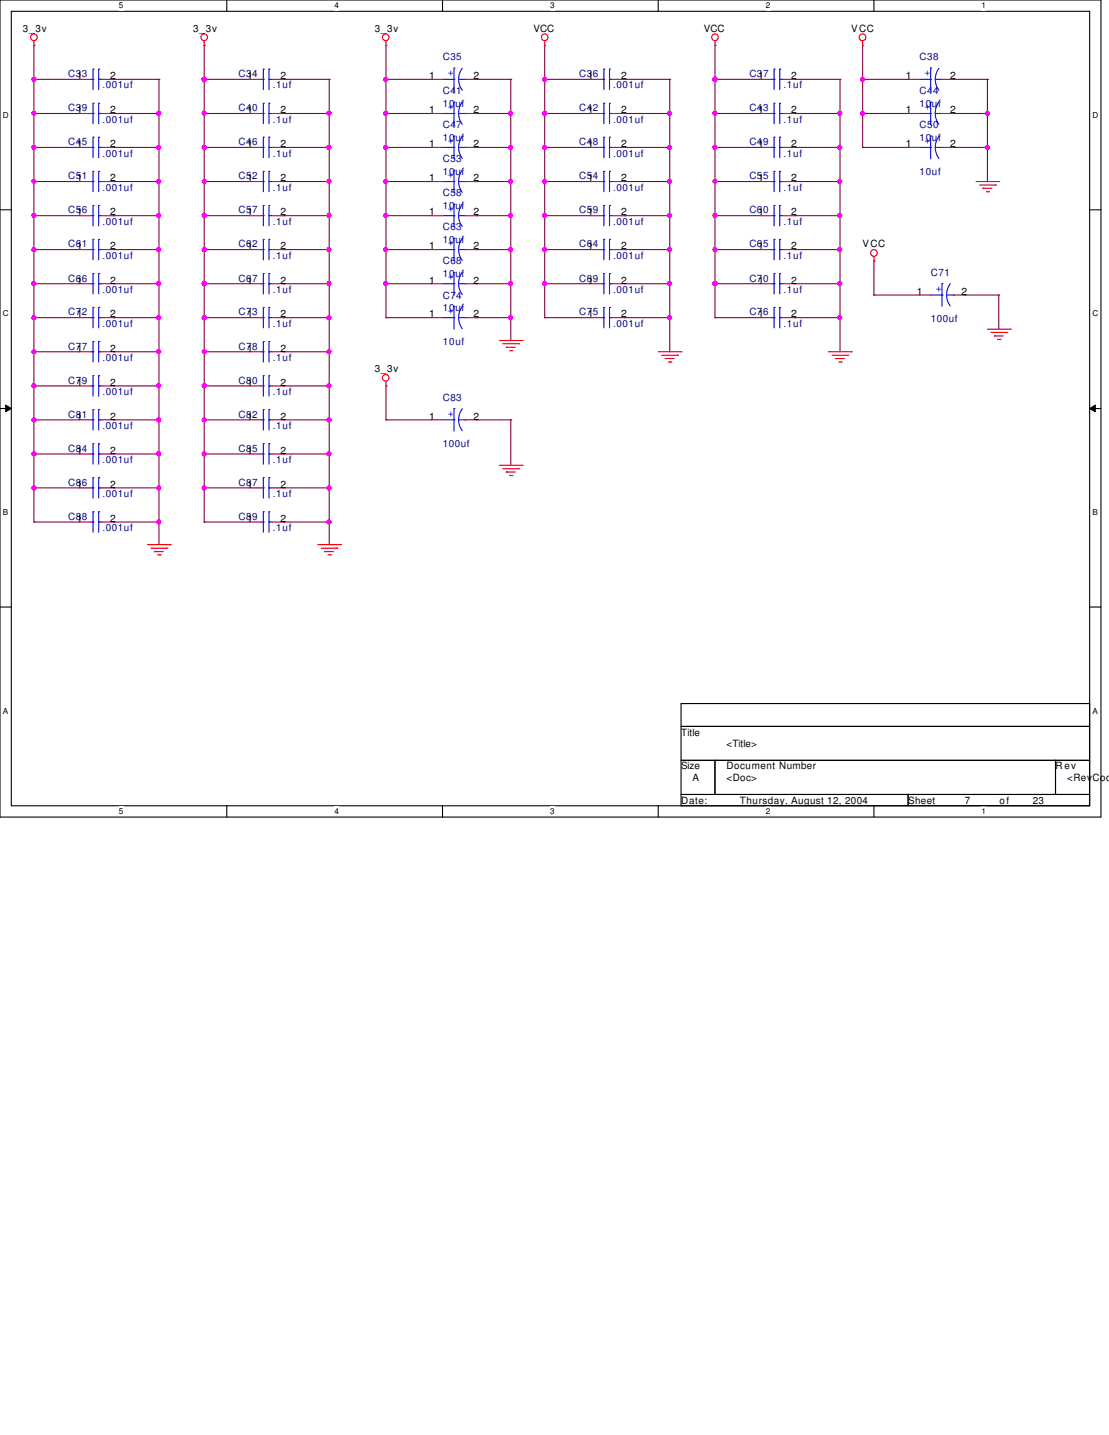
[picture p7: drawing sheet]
<svg xmlns="http://www.w3.org/2000/svg" width="216mm" height="279mm" viewBox="0 0 216 279" stroke-linecap="round" stroke-linejoin="round" font-family="sans-serif">
<path d="M0 0h214.3v159.1h-214.3zM2.2 2.2h209.9v154.7h-209.9z" fill="none" stroke="#000" stroke-width=".21"/>
<g fill="#fff">
<path d="M23.2 .2h.8v1.8h-.8z"/>
<path d="M23.2 157.1h.8v1.8h-.8z"/>
</g>
<path d="M44.2 0v2.2M44.2 156.9v2.2" fill="none" stroke="#000" stroke-width=".21"/>
<g fill="#fff">
<path d="M65.1 .2h.9v1.8h-.9z"/>
<path d="M65.1 157.1h.9v1.8h-.9z"/>
</g>
<path d="M86.1 0v2.2M86.1 156.9v2.2" fill="none" stroke="#000" stroke-width=".21"/>
<g fill="#fff">
<path d="M107.1 .2h.9v1.8h-.9z"/>
<path d="M107.1 157.1h.9v1.8h-.9z"/>
</g>
<path d="M128.1 0v2.2M128.1 156.9v2.2" fill="none" stroke="#000" stroke-width=".21"/>
<g fill="#fff">
<path d="M149.1 .2h.9v1.8h-.9z"/>
<path d="M149.1 157.1h.9v1.8h-.9z"/>
</g>
<path d="M170.1 0v2.2M170.1 156.9v2.2" fill="none" stroke="#000" stroke-width=".21"/>
<g fill="#fff">
<path d="M191.1 .2h.9v1.8h-.9z"/>
<path d="M191.1 157.1h.9v1.8h-.9z"/>
<path d="M.6 21.5h1.1v1.8h-1.1z"/>
<path d="M212.7 21.5h1.1v1.8h-1.1z"/>
<path d="M.6 60.2h1.1v1.7h-1.1z"/>
<path d="M212.7 60.2h1.1v1.7h-1.1z"/>
</g>
<path d="M0 40.9h2.2M212.1 40.9h2.2" fill="none" stroke="#000" stroke-width=".21"/>
<g fill="#fff">
<path d="M.6 98.8h1v1.8h-1z"/>
<path d="M212.7 98.8h1v1.8h-1z"/>
</g>
<path d="M0 79.5h2.2M212.1 79.5h2.2" fill="none" stroke="#000" stroke-width=".21"/>
<path d="M1.1 78.9l1.1 .6-1.1 .7zM212.1 79.5l1.1-.6v1.3z" fill="#000"/>
<path d="M1.1 78.9l1.1 .6-1.1 .7zM212.1 79.5l1.1-.6v1.3z" fill="none" stroke="#000" stroke-width=".19"/>
<g fill="#fff">
<path d="M.6 137.5h1v1.8h-1z"/>
<path d="M212.7 137.5h1v1.8h-1z"/>
</g>
<path d="M0 118.2h2.2M212.1 118.2h2.2M132.6 137h79.5v4.4h-79.5zM132.6 141.4h79.5v6.6h-79.5zM132.6 148h6.6v6.7h-6.6zM132.6 154.7h44.2v2.2h-44.2zM139.2 148h66.3v6.7h-66.3zM176.8 154.7h35.3v2.2h-35.3zM205.5 148h6.6v6.7h-6.6z" fill="none" stroke="#000" stroke-width=".21"/>
<g fill="none" stroke="#7f003f" stroke-width=".21">
<path d="M6.6 15.5h.1M6.6 8.8h.1M6.6 15.5h8.9M6.6 8.8v92.8M22.1 15.5h.1M22.1 15.5h8.8M30.9 15.5h.1M30.9 15.5v90.5M39.8 15.5h.1M39.8 8.8h.1M39.8 15.5h8.8M39.8 8.8v92.8"/>
<path d="M55.2 15.5h.1M55.2 15.5h8.9M64.1 15.5h.1M64.1 15.5v90.5M75.1 15.5h.1M75.1 8.8h.1M75.1 15.5h8.8M75.1 8.8v53M92.8 15.5h.1M92.8 15.5h6.6M99.4 15.5h.1M99.4 15.5v50.8"/>
<path d="M106 15.5h.1M106 8.8h.1M106 15.5h8.9M106 8.8v53M121.5 15.5h.1M121.5 15.5h8.9M130.4 15.5h.1M130.4 15.5v53M139.2 8.8h.1M139.2 15.5h.1M139.2 15.5h8.8M139.2 8.8v53"/>
<path d="M154.7 15.5h.1M154.7 15.5h8.8M163.5 15.5h.1M163.5 15.5v53M167.9 15.5h.1M167.9 8.8h.1M167.9 15.5h8.9M167.9 8.8v19.9M185.6 15.5h.1M185.6 15.5h6.6M192.2 15.5h.1M192.2 15.5v19.8"/>
<path d="M6.6 22.1h.1M6.6 35.3h.1M6.6 28.7h.1M6.6 22.1h8.9M6.6 28.7h8.9M6.6 35.3h8.9M22.1 22.1h.1M22.1 35.3h.1M22.1 28.7h.1M22.1 22.1h8.8M22.1 28.7h8.8M22.1 35.3h8.8"/>
<path d="M30.9 28.7h.1M30.9 35.3h.1M30.9 22.1h.1M39.8 22.1h.1M39.8 28.7h.1M39.8 35.3h.1M39.8 22.1h8.8M39.8 28.7h8.8M39.8 35.3h8.8M55.2 22.1h.1M55.2 28.7h.1M55.2 35.3h.1"/>
<path d="M55.2 22.1h8.9M55.2 28.7h8.9M55.2 35.3h8.9M64.1 35.3h.1M64.1 28.7h.1M64.1 22.1h.1M75.1 22.1h.1M75.1 28.7h.1M75.1 35.3h.1M75.1 22.1h8.8M75.1 28.7h8.8M75.1 35.3h8.8"/>
<path d="M92.8 22.1h.1M92.8 28.7h.1M92.8 35.3h.1M92.8 22.1h6.6M92.8 28.7h6.6M92.8 35.3h6.6M99.4 28.7h.1M99.4 35.3h.1M99.4 22.1h.1M106 22.1h.1M106 35.3h.1M106 28.7h.1"/>
<path d="M106 22.1h8.9M106 28.7h8.9M106 35.3h8.9M121.5 22.1h.1M121.5 35.3h.1M121.5 28.7h.1M121.5 22.1h8.9M121.5 28.7h8.9M121.5 35.3h8.9M130.4 28.7h.1M130.4 35.3h.1M130.4 22.1h.1"/>
<path d="M139.2 22.1h.1M139.2 35.3h.1M139.2 28.7h.1M139.2 22.1h8.8M139.2 28.7h8.8M139.2 35.3h8.8M154.7 22.1h.1M154.7 28.7h.1M154.7 35.3h.1M154.7 22.1h8.8M154.7 28.7h8.8M154.7 35.3h8.8"/>
<path d="M163.5 35.3h.1M163.5 28.7h.1M163.5 22.1h.1M167.9 22.1h.1M167.9 28.7h.1M167.9 22.1h8.9M167.9 28.7h8.9M185.6 28.7h.1M185.6 22.1h.1M185.6 22.1h6.6M185.6 28.7h6.6M192.2 28.7h.1"/>
<path d="M192.2 22.1h.1M6.6 48.6h.1M6.6 42h.1M6.6 55.2h.1M6.6 42h8.9M6.6 48.6h8.9M6.6 55.2h8.9M22.1 48.6h.1M22.1 42h.1M22.1 55.2h.1M22.1 42h8.8M22.1 48.6h8.8"/>
<path d="M22.1 55.2h8.8M30.9 48.6h.1M30.9 55.2h.1M30.9 42h.1M39.8 42h.1M39.8 48.6h.1M39.8 55.2h.1M39.8 42h8.8M39.8 48.6h8.8M39.8 55.2h8.8M55.2 42h.1M55.2 48.6h.1"/>
<path d="M55.2 55.2h.1M55.2 42h8.9M55.2 48.6h8.9M55.2 55.2h8.9M64.1 42h.1M64.1 55.2h.1M64.1 48.6h.1M75.1 42h.1M75.1 48.6h.1M75.1 55.2h.1M75.1 42h8.8M75.1 48.6h8.8"/>
<path d="M75.1 55.2h8.8M92.8 42h.1M92.8 48.6h.1M92.8 55.2h.1M92.8 42h6.6M92.8 48.6h6.6M92.8 55.2h6.6M99.4 48.6h.1M99.4 42h.1M99.4 55.2h.1M106 48.6h.1M106 42h.1"/>
<path d="M106 55.2h.1M106 42h8.9M106 48.6h8.9M106 55.2h8.9M121.5 48.6h.1M121.5 42h.1M121.5 55.2h.1M121.5 42h8.9M121.5 48.6h8.9M121.5 55.2h8.9M130.4 48.6h.1M130.4 42h.1"/>
<path d="M130.4 55.2h.1M139.2 42h.1M139.2 48.6h.1M139.2 55.2h.1M139.2 42h8.8M139.2 48.6h8.8M139.2 55.2h8.8M154.7 42h.1M154.7 48.6h.1M154.7 55.2h.1M154.7 42h8.8M154.7 48.6h8.8"/>
<path d="M154.7 55.2h8.8M163.5 42h.1M163.5 48.6h.1M163.5 55.2h.1M170.1 57.4h.1M170.1 50.8h.1M170.1 57.4h8.9M170.1 50.8v6.6M187.8 57.4h.1M187.8 57.4h6.6M194.4 57.4h.1M194.4 57.4v6.7"/>
<path d="M6.6 61.8h.1M6.6 75.1h.1M6.6 68.5h.1M6.6 61.8h8.9M6.6 68.5h8.9M6.6 75.1h8.9M22.1 61.8h.1M22.1 75.1h.1M22.1 68.5h.1M22.1 61.8h8.8M22.1 68.5h8.8M22.1 75.1h8.8"/>
<path d="M30.9 61.8h.1M30.9 75.1h.1M30.9 68.5h.1M39.8 61.8h.1M39.8 68.5h.1M39.8 75.1h.1M39.8 61.8h8.8M39.8 68.5h8.8M39.8 75.1h8.8M55.2 61.8h.1M55.2 68.5h.1M55.2 75.1h.1"/>
<path d="M55.2 61.8h8.9M55.2 68.5h8.9M55.2 75.1h8.9M64.1 68.5h.1M64.1 61.8h.1M64.1 75.1h.1M75.1 61.8h.1M75.1 75.1h.1M75.1 61.8h8.8M75.1 75.1v6.6M92.8 61.8h.1M92.8 61.8h6.6"/>
<path d="M99.4 61.8h.1M106 61.8h.1M106 61.8h8.9M121.5 61.8h.1M121.5 61.8h8.9M130.4 61.8h.1M139.2 61.8h.1M139.2 61.8h8.8M154.7 61.8h.1M154.7 61.8h8.8M163.5 61.8h.1M6.6 88.4h.1"/>
<path d="M6.6 81.7h.1M6.6 95h.1M6.6 81.7h8.9M6.6 88.4h8.9M6.6 95h8.9M22.1 88.4h.1M22.1 81.7h.1M22.1 95h.1M22.1 81.7h8.8M22.1 88.4h8.8M22.1 95h8.8M30.9 81.7h.1"/>
<path d="M30.9 88.4h.1M30.9 95h.1M39.8 81.7h.1M39.8 88.4h.1M39.8 95h.1M39.8 81.7h8.8M39.8 88.4h8.8M39.8 95h8.8M55.2 81.7h.1M55.2 88.4h.1M55.2 95h.1M55.2 81.7h8.9"/>
<path d="M55.2 88.4h8.9M55.2 95h8.9M64.1 88.4h.1M64.1 81.7h.1M64.1 95h.1M75.1 81.7h.1M75.1 81.7h8.8M92.8 81.7h.1M92.8 81.7h6.6M99.4 81.7h.1M99.4 81.7v8.9M6.6 101.6h.1"/>
<path d="M6.6 101.6h8.9M22.1 101.6h.1M22.1 101.6h8.8M30.9 101.6h.1M39.8 101.6h.1M39.8 101.6h8.8M55.2 101.6h.1M55.2 101.6h8.9M64.1 101.6h.1"/>
</g>
<g fill="none" stroke="#f00" stroke-width=".21">
<path d="M6.6 8.8h.1M6.6 8v.8M15.5 15.5h2.2M19.9 15.5h2.2M39.8 8.8h.1M39.8 8v.8M48.6 15.5h2.2M53 15.5h2.2M75.1 8.8h.1M75.1 8v.8M83.9 15.5h2.3M90.6 15.5h2.2"/>
<path d="M106 8.8h.1M106 8v.8M114.9 15.5h2.2M119.3 15.5h2.2M139.2 8.8h.1M139.2 8v.8M148 15.5h2.2M152.5 15.5h2.2M167.9 8.8h.1M167.9 8v.8M176.8 15.5h2.2M183.4 15.5h2.2"/>
<path d="M15.5 35.3h2.2M15.5 28.7h2.2M15.5 22.1h2.2M19.9 35.3h2.2M19.9 28.7h2.2M19.9 22.1h2.2M48.6 35.3h2.2M48.6 28.7h2.2M48.6 22.1h2.2M53 35.3h2.2M53 28.7h2.2M53 22.1h2.2"/>
<path d="M83.9 35.3h2.3M83.9 28.7h2.3M83.9 22.1h2.3M90.6 35.3h2.2M90.6 28.7h2.2M90.6 22.1h2.2M114.9 35.3h2.2M114.9 28.7h2.2M114.9 22.1h2.2M119.3 35.3h2.2M119.3 28.7h2.2M119.3 22.1h2.2"/>
<path d="M148 35.3h2.2M148 28.7h2.2M148 22.1h2.2M152.5 35.3h2.2M152.5 28.7h2.2M152.5 22.1h2.2M176.8 28.7h2.2M176.8 22.1h2.2M183.4 28.7h2.2M183.4 22.1h2.2M190 35.3h4.4M190.7 36h3.1"/>
<path d="M191.3 36.7h.1M191.3 36.7h1.8M192 37.3h.4M192.4 37.3h.1M193.8 36h.1M194.4 35.3h.1M15.5 42h2.2M15.5 48.6h2.2M15.5 55.2h2.2M19.9 42h2.2M19.9 48.6h2.2M19.9 55.2h2.2"/>
<path d="M48.6 42h2.2M48.6 48.6h2.2M48.6 55.2h2.2M53 42h2.2M53 48.6h2.2M53 55.2h2.2M83.9 42h2.3M83.9 48.6h2.3M83.9 55.2h2.3M90.6 42h2.2M90.6 48.6h2.2M90.6 55.2h2.2"/>
<path d="M114.9 42h2.2M114.9 48.6h2.2M114.9 55.2h2.2M119.3 42h2.2M119.3 48.6h2.2M119.3 55.2h2.2M148 42h2.2M148 48.6h2.2M148 55.2h2.2M152.5 42h2.2M152.5 48.6h2.2M152.5 55.2h2.2"/>
<path d="M170.1 50.8h.1M170.1 50v.8M179 57.4h2.2M185.6 57.4h2.2M15.5 68.5h2.2M15.5 75.1h2.2M15.5 61.8h2.2M19.9 68.5h2.2M19.9 75.1h2.2M19.9 61.8h2.2M48.6 68.5h2.2M48.6 75.1h2.2"/>
<path d="M48.6 61.8h2.2M53 68.5h2.2M53 75.1h2.2M53 61.8h2.2M75.1 75.1h.1M75.1 74.3v.8M83.9 61.8h2.3M90.6 61.8h2.2M97.2 66.3h4.4M97.9 66.9h3.1M98.6 67.6h.1M98.6 67.6h1.7"/>
<path d="M99.2 68.3h.5M99.7 68.3h.1M101 66.9h.1M101.6 66.3h.1M114.9 61.8h2.2M119.3 61.8h2.2M128.1 68.5h4.5M128.8 69.2h3.1M129.5 69.8h.1M129.5 69.8h1.7M130.1 70.5h.5M130.6 70.5h.1"/>
<path d="M131.9 69.2h.1M132.6 68.5h.1M148 61.8h2.2M152.5 61.8h2.2M161.3 68.5h4.4M162 69.2h3.1M162.6 69.8h.1M162.6 69.8h1.8M163.3 70.5h.4M163.7 70.5h.1M165.1 69.2h.1M165.7 68.5h.1"/>
<path d="M192.2 64.1h4.5M192.9 64.7h3.1M193.6 65.4h.1M193.6 65.4h1.7M194.2 66.1h.5M194.7 66.1h.1M196 64.7h.1M196.7 64.1h.1M15.5 95h2.2M15.5 88.4h2.2M15.5 81.7h2.2M19.9 95h2.2"/>
<path d="M19.9 88.4h2.2M19.9 81.7h2.2M48.6 95h2.2M48.6 88.4h2.2M48.6 81.7h2.2M53 95h2.2M53 88.4h2.2M53 81.7h2.2M83.9 81.7h2.3M90.6 81.7h2.2M97.2 90.6h4.4M97.9 91.3h3.1"/>
<path d="M98.6 91.9h.1M98.6 91.9h1.7M99.2 92.6h.5M99.7 92.6h.1M101 91.3h.1M101.6 90.6h.1M15.5 101.6h2.2M19.9 101.6h2.2M28.7 106h4.4M29.4 106.7h3.1M30.1 107.4h.1M30.1 107.4h1.7"/>
<path d="M30.7 108h.5M31.2 108h.1M32.5 106.7h.1M33.1 106h.1M48.6 101.6h2.2M53 101.6h2.2M61.8 106h4.5M62.5 106.7h3.1M63.2 107.4h.1M63.2 107.4h1.7M63.8 108h.5M64.3 108h.1"/>
<path d="M65.6 106.7h.1M66.3 106h.1"/>
<circle cx="6.6" cy="7.3" r=".65"/>
<circle cx="39.7" cy="7.3" r=".65"/>
<circle cx="75.1" cy="7.3" r=".65"/>
<circle cx="106" cy="7.3" r=".65"/>
<circle cx="139.2" cy="7.3" r=".65"/>
<circle cx="167.9" cy="7.3" r=".66"/>
<circle cx="170.1" cy="49.2" r=".65"/>
<circle cx="75.1" cy="73.5" r=".65"/>
</g>
<g fill="none" stroke="#00f" stroke-width=".21">
<path d="M17.7 15.5h.4M18.1 15.5h.1M18.1 13.5h.1M18.1 13.5v3.9M19.2 13.5h.1M19.2 15.5h.1M19.2 15.5h.7M19.2 13.5v3.9M50.8 15.5h.5M51.3 15.5h.1M51.3 13.5h.1M51.3 13.5v3.9"/>
<path d="M52.4 13.5h.1M52.4 15.5h.1M52.4 13.5v3.9M52.4 15.5h.6M86.2 15.5h2.2M88.4 13.3h.1M88.4 15.5h.1M88.4 19.9h.1M88.4 13.3v4.4M88.4 19.9v4.4M89.3 15.5l.1 .8 .6 1.3M89.3 15.5h1.3"/>
<path d="M90 19.9l-.5 .8-.2 1.4M90 13.3l-.6 1.2-.1 1M90.6 15.5h.1M117.1 15.5h.5M117.6 15.5h.1M117.6 13.5h.1M117.6 13.5v3.9M118.7 13.5h.1M118.7 15.5h.1M118.7 13.5v3.9M118.7 15.5h.6M150.2 15.5h.5"/>
<path d="M150.7 15.5h.1M150.7 13.5h.1M150.7 13.5v3.9M151.8 13.5h.1M151.8 15.5h.1M151.8 15.5h.7M151.8 13.5v3.9M179 15.5h2.2M181.2 19.9h.1M181.2 13.3h.1M181.2 15.5h.1M181.2 13.3v4.4"/>
<path d="M181.2 19.9v4.4M182.1 15.5l.2 1.3 .5 .8M182.1 15.5h1.3M182.8 19.9l-.6 1.2-.1 1M182.8 13.3l-.5 .8-.2 1.4M183.4 15.5h.1M17.7 28.7h.4M17.7 22.1h.4M17.7 35.3h.4M18.1 35.3h.1M18.1 33.4h.1M18.1 28.7h.1"/>
<path d="M18.1 26.7h.1M18.1 22.1h.1M18.1 20.1h.1M18.1 20.1v4M18.1 26.7v4M18.1 33.4v3.9M19.2 33.4h.1M19.2 35.3h.1M19.2 26.7h.1M19.2 28.7h.1M19.2 20.1h.1M19.2 22.1h.1"/>
<path d="M19.2 28.7h.7M19.2 20.1v4M19.2 26.7v4M19.2 33.4v3.9M19.2 22.1h.7M19.2 35.3h.7M50.8 28.7h.5M50.8 22.1h.5M50.8 35.3h.5M51.3 22.1h.1M51.3 20.1h.1M51.3 28.7h.1"/>
<path d="M51.3 26.7h.1M51.3 35.3h.1M51.3 33.4h.1M51.3 20.1v4M51.3 26.7v4M51.3 33.4v3.9M52.4 20.1h.1M52.4 22.1h.1M52.4 26.7h.1M52.4 28.7h.1M52.4 33.4h.1M52.4 35.3h.1"/>
<path d="M52.4 20.1v4M52.4 26.7v4M52.4 33.4v3.9M52.4 28.7h.6M52.4 22.1h.6M52.4 35.3h.6M86.2 28.7h2.2M86.2 22.1h2.2M86.2 35.3h2.2M88.4 26.5h.1M88.4 28.7h.1M88.4 22.1h.1"/>
<path d="M88.4 33.1h.1M88.4 35.3h.1M88.4 39.8h.1M88.4 26.5v4.4M88.4 33.1v4.4M88.4 39.8v4.4M89.3 28.7l.2 1.3 .5 .9M89.3 22.1l.1 .9 .6 1.2M89.3 35.3l.1 .9 .6 1.3M89.3 28.7h1.3M89.3 22.1h1.3M89.3 35.3h1.3"/>
<path d="M90 33.2l-.5 .8-.2 1.3M90 26.5l-.6 1.3-.1 .9M90 39.8l-.6 1.2-.1 1M90.6 28.7h.1M90.6 22.1h.1M90.6 35.3h.1M117.1 28.7h.5M117.1 22.1h.5M117.1 35.3h.5M117.6 28.7h.1M117.6 26.7h.1M117.6 22.1h.1"/>
<path d="M117.6 20.1h.1M117.6 35.3h.1M117.6 33.4h.1M117.6 20.1v4M117.6 26.7v4M117.6 33.4v3.9M118.7 26.7h.1M118.7 28.7h.1M118.7 20.1h.1M118.7 22.1h.1M118.7 33.4h.1M118.7 35.3h.1"/>
<path d="M118.7 28.7h.6M118.7 20.1v4M118.7 26.7v4M118.7 33.4v3.9M118.7 22.1h.6M118.7 35.3h.6M150.2 28.7h.5M150.2 22.1h.5M150.2 35.3h.5M150.7 28.7h.1M150.7 26.7h.1M150.7 22.1h.1"/>
<path d="M150.7 20.1h.1M150.7 35.3h.1M150.7 33.4h.1M150.7 20.1v4M150.7 26.7v4M150.7 33.4v3.9M151.8 26.7h.1M151.8 28.7h.1M151.8 20.1h.1M151.8 22.1h.1M151.8 33.4h.1M151.8 35.3h.1"/>
<path d="M151.8 28.7h.7M151.8 20.1v4M151.8 26.7v4M151.8 33.4v3.9M151.8 22.1h.7M151.8 35.3h.7M179 28.7h2.2M179 22.1h2.2M181.2 22.1h.1M181.2 26.5h.1M181.2 28.7h.1M181.2 26.5v4.4"/>
<path d="M182.1 22.1l.2 1.3 .5 .8M182.1 28.7l.1 .9 .6 1.3M182.1 28.7h1.3M182.1 22.1h1.3M182.8 26.5l-.5 .8-.2 1.4M183.4 22.1h.1M183.4 28.7h.1M17.7 42h.4M17.7 48.6h.4M17.7 55.2h.4M18.1 42h.1M18.1 40h.1"/>
<path d="M18.1 59.9h.1M18.1 55.2h.1M18.1 53.3h.1M18.1 48.6h.1M18.1 46.6h.1M18.1 40v4M18.1 46.6v4M18.1 53.3v3.9M18.1 59.9v3.9M19.2 40h.1M19.2 42h.1M19.2 59.9h.1"/>
<path d="M19.2 53.3h.1M19.2 55.2h.1M19.2 46.6h.1M19.2 48.6h.1M19.2 42h.7M19.2 40v4M19.2 46.6v4M19.2 53.3v3.9M19.2 59.9v3.9M19.2 48.6h.7M19.2 55.2h.7M50.8 42h.5"/>
<path d="M50.8 48.6h.5M50.8 55.2h.5M51.3 42h.1M51.3 40h.1M51.3 55.2h.1M51.3 53.3h.1M51.3 48.6h.1M51.3 46.6h.1M51.3 59.9h.1M51.3 40v4M51.3 46.6v4M51.3 53.3v3.9"/>
<path d="M51.3 59.9v3.9M52.4 40h.1M52.4 42h.1M52.4 53.3h.1M52.4 55.2h.1M52.4 46.6h.1M52.4 48.6h.1M52.4 59.9h.1M52.4 40v4M52.4 46.6v4M52.4 53.3v3.9M52.4 59.9v3.9"/>
<path d="M52.4 42h.6M52.4 48.6h.6M52.4 55.2h.6M86.2 42h2.2M86.2 48.6h2.2M86.2 55.2h2.2M88.4 59.6h.1M88.4 46.4h.1M88.4 48.6h.1M88.4 53h.1M88.4 55.2h.1M88.4 42h.1"/>
<path d="M88.4 46.4v4.4M88.4 53v4.4M88.4 59.6v4.5M89.3 48.6l.1 .9 .6 1.2M89.3 55.2l.1 .9 .6 1.3M89.3 42l.1 .9 .6 1.2M89.3 42h1.3M89.3 48.6h1.3M89.3 55.2h1.3M90 53.1l-.5 .8-.2 1.3M90 59.7l-.6 1.2-.1 .9M90 46.4l-.6 1.3-.1 .9"/>
<path d="M90.6 48.6h.1M90.6 55.2h.1M90.6 42h.1M117.1 42h.5M117.1 48.6h.5M117.1 55.2h.5M117.6 59.9h.1M117.6 48.6h.1M117.6 46.6h.1M117.6 42h.1M117.6 40h.1M117.6 55.2h.1"/>
<path d="M117.6 53.3h.1M117.6 40v4M117.6 46.6v4M117.6 53.3v3.9M117.6 59.9v3.9M118.7 59.9h.1M118.7 46.6h.1M118.7 48.6h.1M118.7 40h.1M118.7 42h.1M118.7 53.3h.1M118.7 55.2h.1"/>
<path d="M118.7 40v4M118.7 46.6v4M118.7 53.3v3.9M118.7 59.9v3.9M118.7 42h.6M118.7 48.6h.6M118.7 55.2h.6M150.2 42h.5M150.2 48.6h.5M150.2 55.2h.5M150.7 55.2h.1M150.7 53.3h.1"/>
<path d="M150.7 42h.1M150.7 40h.1M150.7 59.9h.1M150.7 48.6h.1M150.7 46.6h.1M150.7 40v4M150.7 46.6v4M150.7 53.3v3.9M150.7 59.9v3.9M151.8 53.3h.1M151.8 55.2h.1M151.8 40h.1"/>
<path d="M151.8 42h.1M151.8 59.9h.1M151.8 46.6h.1M151.8 48.6h.1M151.8 40v4M151.8 46.6v4M151.8 53.3v3.9M151.8 59.9v3.9M151.8 42h.7M151.8 48.6h.7M151.8 55.2h.7M181.2 57.4h2.2"/>
<path d="M183.4 55.2h.1M183.4 57.4h.1M183.4 55.2v4.4M184.3 57.4l.2 1.4 .5 .8M184.3 57.4h1.3M185 55.2l-.6 1.3-.1 .9M185.6 57.4h.1M17.7 75.1h.4M17.7 61.8h.4M17.7 68.5h.4M18.1 68.5h.1M18.1 66.5h.1"/>
<path d="M18.1 61.8h.1M18.1 79.8h.1M18.1 75.1h.1M18.1 73.2h.1M18.1 66.5v4M18.1 73.2v3.9M18.1 79.8v3.9M19.2 66.5h.1M19.2 68.5h.1M19.2 61.8h.1M19.2 79.8h.1M19.2 73.2h.1"/>
<path d="M19.2 75.1h.1M19.2 75.1h.7M19.2 61.8h.7M19.2 66.5v4M19.2 73.2v3.9M19.2 79.8v3.9M19.2 68.5h.7M50.8 75.1h.5M50.8 61.8h.5M50.8 68.5h.5M51.3 75.1h.1M51.3 73.2h.1"/>
<path d="M51.3 68.5h.1M51.3 66.5h.1M51.3 79.8h.1M51.3 61.8h.1M51.3 66.5v4M51.3 73.2v3.9M51.3 79.8v3.9M52.4 73.2h.1M52.4 75.1h.1M52.4 66.5h.1M52.4 68.5h.1M52.4 79.8h.1"/>
<path d="M52.4 61.8h.1M52.4 75.1h.6M52.4 66.5v4M52.4 73.2v3.9M52.4 79.8v3.9M52.4 61.8h.6M52.4 68.5h.6M86.2 61.8h2.2M88.4 61.8h.1M88.4 79.5h.1M88.4 79.5v4.4M89.3 61.8l.2 1.4 .5 .8"/>
<path d="M89.3 61.8h1.3M90 79.6l-.6 1.2-.1 .9M90.6 61.8h.1M117.1 61.8h.5M117.6 61.8h.1M118.7 61.8h.1M118.7 61.8h.6M150.2 61.8h.5M150.7 61.8h.1M151.8 61.8h.1M151.8 61.8h.7M17.7 95h.4"/>
<path d="M17.7 88.4h.4M17.7 81.7h.4M18.1 99.7h.1M18.1 88.4h.1M18.1 86.4h.1M18.1 95h.1M18.1 93h.1M18.1 81.7h.1M18.1 86.4v4M18.1 93v4M18.1 99.7v3.9M19.2 99.7h.1"/>
<path d="M19.2 86.4h.1M19.2 88.4h.1M19.2 93h.1M19.2 95h.1M19.2 81.7h.1M19.2 86.4v4M19.2 93v4M19.2 99.7v3.9M19.2 95h.7M19.2 88.4h.7M19.2 81.7h.7M50.8 95h.5"/>
<path d="M50.8 88.4h.5M50.8 81.7h.5M51.3 95h.1M51.3 93h.1M51.3 88.4h.1M51.3 86.4h.1M51.3 99.7h.1M51.3 81.7h.1M51.3 86.4v4M51.3 93v4M51.3 99.7v3.9M52.4 93h.1"/>
<path d="M52.4 95h.1M52.4 86.4h.1M52.4 88.4h.1M52.4 99.7h.1M52.4 81.7h.1M52.4 86.4v4M52.4 93v4M52.4 99.7v3.9M52.4 95h.6M52.4 88.4h.6M52.4 81.7h.6M86.2 81.7h2.2"/>
<path d="M88.4 81.7h.1M89.3 81.7l.1 .9 .6 1.3M89.3 81.7h1.3M90.6 81.7h.1M17.7 101.6h.4M18.1 101.6h.1M19.2 101.6h.1M19.2 101.6h.7M50.8 101.6h.5M51.3 101.6h.1M52.4 101.6h.1M52.4 101.6h.6"/>
</g>
<circle cx="39.7" cy="15.4" r=".43" fill="#f0f"/>
<circle cx="39.7" cy="15.4" r=".43" fill="none" stroke="#f0f" stroke-width=".21"/>
<circle cx="6.6" cy="15.4" r=".43" fill="#f0f"/>
<circle cx="6.6" cy="15.4" r=".43" fill="none" stroke="#f0f" stroke-width=".21"/>
<circle cx="39.7" cy="55.2" r=".43" fill="#f0f"/>
<circle cx="39.7" cy="55.2" r=".43" fill="none" stroke="#f0f" stroke-width=".21"/>
<circle cx="39.7" cy="95" r=".43" fill="#f0f"/>
<circle cx="39.7" cy="95" r=".43" fill="none" stroke="#f0f" stroke-width=".21"/>
<circle cx="64.1" cy="101.6" r=".42" fill="#f0f"/>
<circle cx="64.1" cy="101.6" r=".42" fill="none" stroke="#f0f" stroke-width=".21"/>
<circle cx="6.6" cy="35.3" r=".42" fill="#f0f"/>
<circle cx="6.6" cy="35.3" r=".42" fill="none" stroke="#f0f" stroke-width=".21"/>
<circle cx="30.9" cy="101.6" r=".42" fill="#f0f"/>
<circle cx="30.9" cy="101.6" r=".42" fill="none" stroke="#f0f" stroke-width=".21"/>
<circle cx="30.9" cy="48.6" r=".43" fill="#f0f"/>
<circle cx="30.9" cy="48.6" r=".43" fill="none" stroke="#f0f" stroke-width=".21"/>
<circle cx="30.9" cy="55.2" r=".43" fill="#f0f"/>
<circle cx="30.9" cy="55.2" r=".43" fill="none" stroke="#f0f" stroke-width=".21"/>
<circle cx="30.9" cy="61.8" r=".43" fill="#f0f"/>
<circle cx="30.9" cy="61.8" r=".43" fill="none" stroke="#f0f" stroke-width=".21"/>
<circle cx="30.9" cy="28.7" r=".43" fill="#f0f"/>
<circle cx="30.9" cy="28.7" r=".43" fill="none" stroke="#f0f" stroke-width=".21"/>
<circle cx="30.9" cy="35.3" r=".42" fill="#f0f"/>
<circle cx="30.9" cy="35.3" r=".42" fill="none" stroke="#f0f" stroke-width=".21"/>
<circle cx="30.9" cy="22.1" r=".43" fill="#f0f"/>
<circle cx="30.9" cy="22.1" r=".43" fill="none" stroke="#f0f" stroke-width=".21"/>
<circle cx="30.9" cy="75.1" r=".43" fill="#f0f"/>
<circle cx="30.9" cy="75.1" r=".43" fill="none" stroke="#f0f" stroke-width=".21"/>
<circle cx="30.9" cy="68.5" r=".42" fill="#f0f"/>
<circle cx="30.9" cy="68.5" r=".42" fill="none" stroke="#f0f" stroke-width=".21"/>
<circle cx="30.9" cy="81.7" r=".43" fill="#f0f"/>
<circle cx="30.9" cy="81.7" r=".43" fill="none" stroke="#f0f" stroke-width=".21"/>
<circle cx="30.9" cy="41.9" r=".43" fill="#f0f"/>
<circle cx="30.9" cy="41.9" r=".43" fill="none" stroke="#f0f" stroke-width=".21"/>
<circle cx="30.9" cy="88.3" r=".43" fill="#f0f"/>
<circle cx="30.9" cy="88.3" r=".43" fill="none" stroke="#f0f" stroke-width=".21"/>
<circle cx="6.6" cy="95" r=".43" fill="#f0f"/>
<circle cx="6.6" cy="95" r=".43" fill="none" stroke="#f0f" stroke-width=".21"/>
<circle cx="6.6" cy="88.3" r=".43" fill="#f0f"/>
<circle cx="6.6" cy="88.3" r=".43" fill="none" stroke="#f0f" stroke-width=".21"/>
<circle cx="6.6" cy="75.1" r=".43" fill="#f0f"/>
<circle cx="6.6" cy="75.1" r=".43" fill="none" stroke="#f0f" stroke-width=".21"/>
<circle cx="6.6" cy="55.2" r=".43" fill="#f0f"/>
<circle cx="6.6" cy="55.2" r=".43" fill="none" stroke="#f0f" stroke-width=".21"/>
<circle cx="6.6" cy="22.1" r=".43" fill="#f0f"/>
<circle cx="6.6" cy="22.1" r=".43" fill="none" stroke="#f0f" stroke-width=".21"/>
<circle cx="6.6" cy="48.6" r=".43" fill="#f0f"/>
<circle cx="6.6" cy="48.6" r=".43" fill="none" stroke="#f0f" stroke-width=".21"/>
<circle cx="6.6" cy="28.7" r=".43" fill="#f0f"/>
<circle cx="6.6" cy="28.7" r=".43" fill="none" stroke="#f0f" stroke-width=".21"/>
<circle cx="6.6" cy="41.9" r=".43" fill="#f0f"/>
<circle cx="6.6" cy="41.9" r=".43" fill="none" stroke="#f0f" stroke-width=".21"/>
<circle cx="6.6" cy="61.8" r=".43" fill="#f0f"/>
<circle cx="6.6" cy="61.8" r=".43" fill="none" stroke="#f0f" stroke-width=".21"/>
<circle cx="6.6" cy="81.7" r=".43" fill="#f0f"/>
<circle cx="6.6" cy="81.7" r=".43" fill="none" stroke="#f0f" stroke-width=".21"/>
<circle cx="6.6" cy="68.5" r=".42" fill="#f0f"/>
<circle cx="6.6" cy="68.5" r=".42" fill="none" stroke="#f0f" stroke-width=".21"/>
<circle cx="39.7" cy="15.4" r=".43" fill="#f0f"/>
<circle cx="39.7" cy="15.4" r=".43" fill="none" stroke="#f0f" stroke-width=".21"/>
<circle cx="39.7" cy="61.8" r=".43" fill="#f0f"/>
<circle cx="39.7" cy="61.8" r=".43" fill="none" stroke="#f0f" stroke-width=".21"/>
<circle cx="39.7" cy="22.1" r=".43" fill="#f0f"/>
<circle cx="39.7" cy="22.1" r=".43" fill="none" stroke="#f0f" stroke-width=".21"/>
<circle cx="39.7" cy="88.3" r=".43" fill="#f0f"/>
<circle cx="39.7" cy="88.3" r=".43" fill="none" stroke="#f0f" stroke-width=".21"/>
<circle cx="39.8" cy="35.3" r=".42" fill="#f0f"/>
<circle cx="39.8" cy="35.3" r=".42" fill="none" stroke="#f0f" stroke-width=".21"/>
<circle cx="39.7" cy="75.1" r=".43" fill="#f0f"/>
<circle cx="39.7" cy="75.1" r=".43" fill="none" stroke="#f0f" stroke-width=".21"/>
<circle cx="39.7" cy="48.6" r=".43" fill="#f0f"/>
<circle cx="39.7" cy="48.6" r=".43" fill="none" stroke="#f0f" stroke-width=".21"/>
<circle cx="39.8" cy="68.5" r=".42" fill="#f0f"/>
<circle cx="39.8" cy="68.5" r=".42" fill="none" stroke="#f0f" stroke-width=".21"/>
<circle cx="39.7" cy="28.7" r=".43" fill="#f0f"/>
<circle cx="39.7" cy="28.7" r=".43" fill="none" stroke="#f0f" stroke-width=".21"/>
<circle cx="39.7" cy="55.2" r=".43" fill="#f0f"/>
<circle cx="39.7" cy="55.2" r=".43" fill="none" stroke="#f0f" stroke-width=".21"/>
<circle cx="64" cy="88.3" r=".43" fill="#f0f"/>
<circle cx="64" cy="88.3" r=".43" fill="none" stroke="#f0f" stroke-width=".21"/>
<circle cx="64.1" cy="68.5" r=".42" fill="#f0f"/>
<circle cx="64.1" cy="68.5" r=".42" fill="none" stroke="#f0f" stroke-width=".21"/>
<circle cx="64" cy="41.9" r=".43" fill="#f0f"/>
<circle cx="64" cy="41.9" r=".43" fill="none" stroke="#f0f" stroke-width=".21"/>
<circle cx="64" cy="61.8" r=".43" fill="#f0f"/>
<circle cx="64" cy="61.8" r=".43" fill="none" stroke="#f0f" stroke-width=".21"/>
<circle cx="64.1" cy="35.3" r=".42" fill="#f0f"/>
<circle cx="64.1" cy="35.3" r=".42" fill="none" stroke="#f0f" stroke-width=".21"/>
<circle cx="64" cy="75.1" r=".43" fill="#f0f"/>
<circle cx="64" cy="75.1" r=".43" fill="none" stroke="#f0f" stroke-width=".21"/>
<circle cx="64" cy="81.7" r=".43" fill="#f0f"/>
<circle cx="64" cy="81.7" r=".43" fill="none" stroke="#f0f" stroke-width=".21"/>
<circle cx="64" cy="55.2" r=".43" fill="#f0f"/>
<circle cx="64" cy="55.2" r=".43" fill="none" stroke="#f0f" stroke-width=".21"/>
<circle cx="64" cy="48.6" r=".43" fill="#f0f"/>
<circle cx="64" cy="48.6" r=".43" fill="none" stroke="#f0f" stroke-width=".21"/>
<circle cx="64" cy="28.7" r=".43" fill="#f0f"/>
<circle cx="64" cy="28.7" r=".43" fill="none" stroke="#f0f" stroke-width=".21"/>
<circle cx="64" cy="22.1" r=".43" fill="#f0f"/>
<circle cx="64" cy="22.1" r=".43" fill="none" stroke="#f0f" stroke-width=".21"/>
<circle cx="75.1" cy="55.2" r=".43" fill="#f0f"/>
<circle cx="75.1" cy="55.2" r=".43" fill="none" stroke="#f0f" stroke-width=".21"/>
<circle cx="75.1" cy="15.4" r=".43" fill="#f0f"/>
<circle cx="75.1" cy="15.4" r=".43" fill="none" stroke="#f0f" stroke-width=".21"/>
<circle cx="75.1" cy="22.1" r=".43" fill="#f0f"/>
<circle cx="75.1" cy="22.1" r=".43" fill="none" stroke="#f0f" stroke-width=".21"/>
<circle cx="75.1" cy="28.7" r=".43" fill="#f0f"/>
<circle cx="75.1" cy="28.7" r=".43" fill="none" stroke="#f0f" stroke-width=".21"/>
<circle cx="75.1" cy="41.9" r=".43" fill="#f0f"/>
<circle cx="75.1" cy="41.9" r=".43" fill="none" stroke="#f0f" stroke-width=".21"/>
<circle cx="75.1" cy="35.3" r=".42" fill="#f0f"/>
<circle cx="75.1" cy="35.3" r=".42" fill="none" stroke="#f0f" stroke-width=".21"/>
<circle cx="75.1" cy="48.6" r=".43" fill="#f0f"/>
<circle cx="75.1" cy="48.6" r=".43" fill="none" stroke="#f0f" stroke-width=".21"/>
<circle cx="99.4" cy="61.8" r=".43" fill="#f0f"/>
<circle cx="99.4" cy="61.8" r=".43" fill="none" stroke="#f0f" stroke-width=".21"/>
<circle cx="99.4" cy="28.7" r=".43" fill="#f0f"/>
<circle cx="99.4" cy="28.7" r=".43" fill="none" stroke="#f0f" stroke-width=".21"/>
<circle cx="99.4" cy="48.6" r=".43" fill="#f0f"/>
<circle cx="99.4" cy="48.6" r=".43" fill="none" stroke="#f0f" stroke-width=".21"/>
<circle cx="99.4" cy="35.3" r=".42" fill="#f0f"/>
<circle cx="99.4" cy="35.3" r=".42" fill="none" stroke="#f0f" stroke-width=".21"/>
<circle cx="99.4" cy="41.9" r=".43" fill="#f0f"/>
<circle cx="99.4" cy="41.9" r=".43" fill="none" stroke="#f0f" stroke-width=".21"/>
<circle cx="99.4" cy="22.1" r=".43" fill="#f0f"/>
<circle cx="99.4" cy="22.1" r=".43" fill="none" stroke="#f0f" stroke-width=".21"/>
<circle cx="163.5" cy="41.9" r=".43" fill="#f0f"/>
<circle cx="163.5" cy="41.9" r=".43" fill="none" stroke="#f0f" stroke-width=".21"/>
<circle cx="163.5" cy="35.3" r=".42" fill="#f0f"/>
<circle cx="163.5" cy="35.3" r=".42" fill="none" stroke="#f0f" stroke-width=".21"/>
<circle cx="163.5" cy="48.6" r=".43" fill="#f0f"/>
<circle cx="163.5" cy="48.6" r=".43" fill="none" stroke="#f0f" stroke-width=".21"/>
<circle cx="163.5" cy="28.7" r=".43" fill="#f0f"/>
<circle cx="163.5" cy="28.7" r=".43" fill="none" stroke="#f0f" stroke-width=".21"/>
<circle cx="163.5" cy="22.1" r=".43" fill="#f0f"/>
<circle cx="163.5" cy="22.1" r=".43" fill="none" stroke="#f0f" stroke-width=".21"/>
<circle cx="139.2" cy="15.4" r=".43" fill="#f0f"/>
<circle cx="139.2" cy="15.4" r=".43" fill="none" stroke="#f0f" stroke-width=".21"/>
<circle cx="106.1" cy="35.3" r=".42" fill="#f0f"/>
<circle cx="106.1" cy="35.3" r=".42" fill="none" stroke="#f0f" stroke-width=".21"/>
<circle cx="139.2" cy="55.2" r=".43" fill="#f0f"/>
<circle cx="139.2" cy="55.2" r=".43" fill="none" stroke="#f0f" stroke-width=".21"/>
<circle cx="163.5" cy="61.8" r=".43" fill="#f0f"/>
<circle cx="163.5" cy="61.8" r=".43" fill="none" stroke="#f0f" stroke-width=".21"/>
<circle cx="106" cy="15.4" r=".43" fill="#f0f"/>
<circle cx="106" cy="15.4" r=".43" fill="none" stroke="#f0f" stroke-width=".21"/>
<circle cx="130.3" cy="61.8" r=".43" fill="#f0f"/>
<circle cx="130.3" cy="61.8" r=".43" fill="none" stroke="#f0f" stroke-width=".21"/>
<circle cx="130.3" cy="48.6" r=".43" fill="#f0f"/>
<circle cx="130.3" cy="48.6" r=".43" fill="none" stroke="#f0f" stroke-width=".21"/>
<circle cx="130.3" cy="28.7" r=".43" fill="#f0f"/>
<circle cx="130.3" cy="28.7" r=".43" fill="none" stroke="#f0f" stroke-width=".21"/>
<circle cx="130.4" cy="35.3" r=".42" fill="#f0f"/>
<circle cx="130.4" cy="35.3" r=".42" fill="none" stroke="#f0f" stroke-width=".21"/>
<circle cx="130.3" cy="22.1" r=".43" fill="#f0f"/>
<circle cx="130.3" cy="22.1" r=".43" fill="none" stroke="#f0f" stroke-width=".21"/>
<circle cx="130.3" cy="41.9" r=".43" fill="#f0f"/>
<circle cx="130.3" cy="41.9" r=".43" fill="none" stroke="#f0f" stroke-width=".21"/>
<circle cx="106" cy="55.2" r=".43" fill="#f0f"/>
<circle cx="106" cy="55.2" r=".43" fill="none" stroke="#f0f" stroke-width=".21"/>
<circle cx="106" cy="22.1" r=".43" fill="#f0f"/>
<circle cx="106" cy="22.1" r=".43" fill="none" stroke="#f0f" stroke-width=".21"/>
<circle cx="106" cy="48.6" r=".43" fill="#f0f"/>
<circle cx="106" cy="48.6" r=".43" fill="none" stroke="#f0f" stroke-width=".21"/>
<circle cx="106" cy="28.7" r=".43" fill="#f0f"/>
<circle cx="106" cy="28.7" r=".43" fill="none" stroke="#f0f" stroke-width=".21"/>
<circle cx="106" cy="41.9" r=".43" fill="#f0f"/>
<circle cx="106" cy="41.9" r=".43" fill="none" stroke="#f0f" stroke-width=".21"/>
<circle cx="139.2" cy="15.4" r=".43" fill="#f0f"/>
<circle cx="139.2" cy="15.4" r=".43" fill="none" stroke="#f0f" stroke-width=".21"/>
<circle cx="139.2" cy="22.1" r=".43" fill="#f0f"/>
<circle cx="139.2" cy="22.1" r=".43" fill="none" stroke="#f0f" stroke-width=".21"/>
<circle cx="139.2" cy="35.3" r=".42" fill="#f0f"/>
<circle cx="139.2" cy="35.3" r=".42" fill="none" stroke="#f0f" stroke-width=".21"/>
<circle cx="139.2" cy="48.6" r=".43" fill="#f0f"/>
<circle cx="139.2" cy="48.6" r=".43" fill="none" stroke="#f0f" stroke-width=".21"/>
<circle cx="139.2" cy="28.7" r=".43" fill="#f0f"/>
<circle cx="139.2" cy="28.7" r=".43" fill="none" stroke="#f0f" stroke-width=".21"/>
<circle cx="130.3" cy="55.2" r=".43" fill="#f0f"/>
<circle cx="130.3" cy="55.2" r=".43" fill="none" stroke="#f0f" stroke-width=".21"/>
<circle cx="139.2" cy="55.2" r=".43" fill="#f0f"/>
<circle cx="139.2" cy="55.2" r=".43" fill="none" stroke="#f0f" stroke-width=".21"/>
<circle cx="163.5" cy="55.2" r=".43" fill="#f0f"/>
<circle cx="163.5" cy="55.2" r=".43" fill="none" stroke="#f0f" stroke-width=".21"/>
<circle cx="64" cy="95" r=".43" fill="#f0f"/>
<circle cx="64" cy="95" r=".43" fill="none" stroke="#f0f" stroke-width=".21"/>
<circle cx="99.4" cy="55.2" r=".43" fill="#f0f"/>
<circle cx="99.4" cy="55.2" r=".43" fill="none" stroke="#f0f" stroke-width=".21"/>
<circle cx="39.7" cy="81.7" r=".43" fill="#f0f"/>
<circle cx="39.7" cy="81.7" r=".43" fill="none" stroke="#f0f" stroke-width=".21"/>
<circle cx="30.9" cy="95" r=".43" fill="#f0f"/>
<circle cx="30.9" cy="95" r=".43" fill="none" stroke="#f0f" stroke-width=".21"/>
<circle cx="39.7" cy="41.9" r=".43" fill="#f0f"/>
<circle cx="39.7" cy="41.9" r=".43" fill="none" stroke="#f0f" stroke-width=".21"/>
<circle cx="139.2" cy="41.9" r=".43" fill="#f0f"/>
<circle cx="139.2" cy="41.9" r=".43" fill="none" stroke="#f0f" stroke-width=".21"/>
<circle cx="167.9" cy="15.4" r=".42" fill="#f0f"/>
<circle cx="167.9" cy="15.4" r=".42" fill="none" stroke="#f0f" stroke-width=".21"/>
<circle cx="167.9" cy="22.1" r=".42" fill="#f0f"/>
<circle cx="167.9" cy="22.1" r=".42" fill="none" stroke="#f0f" stroke-width=".21"/>
<circle cx="192.2" cy="28.7" r=".43" fill="#f0f"/>
<circle cx="192.2" cy="28.7" r=".43" fill="none" stroke="#f0f" stroke-width=".21"/>
<circle cx="192.2" cy="22.1" r=".43" fill="#f0f"/>
<circle cx="192.2" cy="22.1" r=".43" fill="none" stroke="#f0f" stroke-width=".21"/>
<g font-size="2">
<text x="21.5" y="15.4">2</text>
<text x="54.6" y="15.4">2</text>
<text x="83.5" y="15.4">1</text>
<text x="92.2" y="15.4">2</text>
<text x="120.9" y="15.4">2</text>
<text x="154.1" y="15.4">2</text>
<text x="176.3" y="15.4">1</text>
<text x="185" y="15.4">2</text>
<text x="21.5" y="22.1">2</text>
<text x="54.6" y="22.1">2</text>
<text x="83.5" y="22.1">1</text>
<text x="92.2" y="22.1">2</text>
<text x="120.9" y="22.1">2</text>
<text x="154.1" y="22.1">2</text>
<text x="176.3" y="22.1">1</text>
<text x="185" y="22.1">2</text>
<text x="21.5" y="28.7">2</text>
<text x="54.6" y="28.7">2</text>
<text x="83.5" y="28.7">1</text>
<text x="92.2" y="28.7">2</text>
<text x="120.9" y="28.7">2</text>
<text x="154.1" y="28.7">2</text>
<text x="176.3" y="28.7">1</text>
<text x="185" y="28.7">2</text>
<text x="21.5" y="35.3">2</text>
<text x="54.6" y="35.3">2</text>
<text x="83.5" y="35.3">1</text>
<text x="92.2" y="35.3">2</text>
<text x="120.9" y="35.3">2</text>
<text x="154.1" y="35.3">2</text>
<text x="21.5" y="42">2</text>
<text x="54.6" y="42">2</text>
<text x="83.5" y="42">1</text>
<text x="92.2" y="42">2</text>
<text x="120.9" y="42">2</text>
<text x="154.1" y="42">2</text>
<text x="21.5" y="48.6">2</text>
<text x="54.6" y="48.6">2</text>
<text x="83.5" y="48.6">1</text>
<text x="92.2" y="48.6">2</text>
<text x="120.9" y="48.6">2</text>
<text x="154.1" y="48.6">2</text>
<text x="21.5" y="55.2">2</text>
<text x="54.6" y="55.2">2</text>
<text x="83.5" y="55.2">1</text>
<text x="92.2" y="55.2">2</text>
<text x="120.9" y="55.2">2</text>
<text x="154.1" y="55.2">2</text>
<text x="178.5" y="57.4">1</text>
<text x="187.2" y="57.4">2</text>
<text x="21.5" y="61.8">2</text>
<text x="54.6" y="61.8">2</text>
<text x="83.5" y="61.8">1</text>
<text x="92.2" y="61.8">2</text>
<text x="120.9" y="61.8">2</text>
<text x="154.1" y="61.8">2</text>
<text x="21.5" y="68.5">2</text>
<text x="54.6" y="68.5">2</text>
<text x="21.5" y="75.1">2</text>
<text x="54.6" y="75.1">2</text>
<text x="21.5" y="81.7">2</text>
<text x="54.6" y="81.7">2</text>
<text x="83.5" y="81.7">1</text>
<text x="92.2" y="81.7">2</text>
<text x="21.5" y="88.3">2</text>
<text x="54.6" y="88.3">2</text>
<text x="21.5" y="95">2</text>
<text x="54.6" y="95">2</text>
<text x="21.5" y="101.6">2</text>
<text x="54.6" y="101.6">2</text>
</g>
<g font-size="1.9">
<text x="4.4" y="6.2">3_3v</text>
<text x="37.6" y="6.2">3_3v</text>
<text x="72.9" y="6.2">3_3v</text>
<text x="103.8" y="6.2">VCC</text>
<text x="137" y="6.2">VCC</text>
<text x="165.7" y="6.2">VCC</text>
<text x="167.9" y="48.2">VCC</text>
<text x="72.9" y="72.5">3_3v</text>
<text x="132.6" y="143.2">Title</text>
<text x="132.6" y="149.8">Size</text>
<text x="141.4" y="149.8">Document Number</text>
<text x="141.4" y="145.4">&lt;Title&gt;</text>
<text x="205.5" y="149.8">R ev</text>
<text x="134.8" y="152">A</text>
<text x="141.4" y="152">&lt;Doc&gt;</text>
<text x="207.7" y="152">&lt;Rev</text>
<text x="212.7" y="152">Code</text>
<text x="132.6" y="156.5">Date:</text>
<text x="144.1" y="156.5">Thursday, August 12, 2004</text>
<text x="176.8" y="156.5">Sheet</text>
<text x="187.8" y="156.5">7</text>
<text x="194.6" y="156.5">of</text>
<text x="201.1" y="156.5">23</text>
</g>
<g font-size="1.9" fill="#00007f">
<text x="86.2" y="11.7">C35</text>
<text x="179" y="11.7">C38</text>
<text x="13.3" y="15">C313</text>
<text x="19.9" y="17.2">.001uf</text>
<text x="46.4" y="15">C314</text>
<text x="53.1" y="17.2">.1uf</text>
<text x="112.7" y="15">C316</text>
<text x="119.4" y="17.2">.001uf</text>
<text x="145.9" y="15">C317</text>
<text x="152.5" y="17.2">.1uf</text>
<text x="13.3" y="21.7">C319</text>
<text x="19.9" y="23.9">.001uf</text>
<text x="46.4" y="21.7">C410</text>
<text x="53.1" y="23.9">.1uf</text>
<text x="86.2" y="20.8">10</text>
<text x="86.2" y="18.3">C41</text>
<text x="88.6" y="20.8">uf</text>
<text x="112.7" y="21.7">C412</text>
<text x="119.4" y="23.9">.001uf</text>
<text x="145.9" y="21.7">C413</text>
<text x="152.5" y="23.9">.1uf</text>
<text x="179" y="20.8">10</text>
<text x="179" y="18.3">C44</text>
<text x="181.4" y="20.8">uf</text>
<text x="13.3" y="28.3">C415</text>
<text x="46.4" y="28.3">C416</text>
<text x="86.2" y="27.4">10</text>
<text x="86.2" y="25">C47</text>
<text x="88.6" y="27.4">uf</text>
<text x="112.7" y="28.3">C418</text>
<text x="145.9" y="28.3">C419</text>
<text x="179" y="27.4">10</text>
<text x="179" y="25">C50</text>
<text x="181.4" y="27.4">uf</text>
<text x="13.3" y="34.9">C511</text>
<text x="19.9" y="30.5">.001uf</text>
<text x="46.4" y="34.9">C512</text>
<text x="53.1" y="30.5">.1uf</text>
<text x="86.2" y="34">10</text>
<text x="86.2" y="31.6">C53</text>
<text x="88.6" y="34">uf</text>
<text x="112.7" y="34.9">C514</text>
<text x="119.4" y="30.5">.001uf</text>
<text x="145.9" y="34.9">C515</text>
<text x="152.5" y="30.5">.1uf</text>
<text x="179" y="34">10uf</text>
<text x="13.3" y="41.5">C516</text>
<text x="19.9" y="37.1">.001uf</text>
<text x="46.4" y="41.5">C517</text>
<text x="53.1" y="37.1">.1uf</text>
<text x="86.2" y="40.7">10</text>
<text x="86.2" y="38.2">C58</text>
<text x="88.6" y="40.7">uf</text>
<text x="112.7" y="41.5">C519</text>
<text x="119.4" y="37.1">.001uf</text>
<text x="145.9" y="41.5">C610</text>
<text x="152.5" y="37.1">.1uf</text>
<text x="19.9" y="43.8">.001uf</text>
<text x="53.1" y="43.8">.1uf</text>
<text x="86.2" y="47.3">10</text>
<text x="86.2" y="44.9">C63</text>
<text x="88.6" y="47.3">uf</text>
<text x="119.4" y="43.8">.001uf</text>
<text x="152.5" y="43.8">.1uf</text>
<text x="13.3" y="48.2">C611</text>
<text x="19.9" y="50.4">.001uf</text>
<text x="46.4" y="48.2">C612</text>
<text x="53.1" y="50.4">.1uf</text>
<text x="86.2" y="53.9">10</text>
<text x="86.2" y="51.5">C68</text>
<text x="88.6" y="53.9">uf</text>
<text x="112.7" y="48.2">C614</text>
<text x="119.4" y="50.4">.001uf</text>
<text x="145.9" y="48.2">C615</text>
<text x="152.5" y="50.4">.1uf</text>
<text x="181.2" y="53.7">C71</text>
<text x="13.3" y="54.8">C616</text>
<text x="19.9" y="57">.001uf</text>
<text x="46.4" y="54.8">C617</text>
<text x="53.1" y="57">.1uf</text>
<text x="86.2" y="58.1">C74</text>
<text x="112.7" y="54.8">C619</text>
<text x="119.4" y="57">.001uf</text>
<text x="145.9" y="54.8">C710</text>
<text x="152.5" y="57">.1uf</text>
<text x="13.3" y="61.4">C712</text>
<text x="19.9" y="63.6">.001uf</text>
<text x="46.4" y="61.4">C713</text>
<text x="53.1" y="63.6">.1uf</text>
<text x="86.2" y="60.5">10</text>
<text x="88.6" y="60.5">uf</text>
<text x="112.7" y="61.4">C715</text>
<text x="119.4" y="63.6">.001uf</text>
<text x="145.9" y="61.4">C716</text>
<text x="152.5" y="63.6">.1uf</text>
<text x="181.2" y="62.8">100uf</text>
<text x="13.3" y="68.1">C717</text>
<text x="19.9" y="70.3">.001uf</text>
<text x="46.4" y="68.1">C718</text>
<text x="53.1" y="70.3">.1uf</text>
<text x="86.2" y="67.2">10uf</text>
<text x="13.3" y="74.7">C719</text>
<text x="19.9" y="76.9">.001uf</text>
<text x="46.4" y="74.7">C810</text>
<text x="53.1" y="76.9">.1uf</text>
<text x="13.3" y="81.3">C811</text>
<text x="19.9" y="83.5">.001uf</text>
<text x="46.4" y="81.3">C812</text>
<text x="53.1" y="83.5">.1uf</text>
<text x="86.2" y="78">C83</text>
<text x="13.3" y="88">C814</text>
<text x="46.4" y="88">C815</text>
<text x="86.2" y="87.1">100uf</text>
<text x="13.3" y="94.6">C816</text>
<text x="19.9" y="90.2">.001uf</text>
<text x="46.4" y="94.6">C817</text>
<text x="53.1" y="90.2">.1uf</text>
<text x="13.3" y="101.2">C818</text>
<text x="19.9" y="96.8">.001uf</text>
<text x="46.4" y="101.2">C819</text>
<text x="53.1" y="96.8">.1uf</text>
<text x="19.9" y="103.4">.001uf</text>
<text x="53.1" y="103.4">.1uf</text>
</g>
<g font-size="1.9" fill="#00f">
<text x="88.2" y="14.8" transform="rotate(-90 88.2 14.8)">+</text>
<text x="181" y="14.8" transform="rotate(-90 181 14.8)">+</text>
<text x="88.2" y="21.4" transform="rotate(-90 88.2 21.4)">+</text>
<text x="181" y="21.4" transform="rotate(-90 181 21.4)">+</text>
<text x="88.2" y="28.1" transform="rotate(-90 88.2 28.1)">+</text>
<text x="181" y="28.1" transform="rotate(-90 181 28.1)">+</text>
<text x="88.2" y="34.7" transform="rotate(-90 88.2 34.7)">+</text>
<text x="88.2" y="41.3" transform="rotate(-90 88.2 41.3)">+</text>
<text x="88.2" y="48" transform="rotate(-90 88.2 48)">+</text>
<text x="88.2" y="54.6" transform="rotate(-90 88.2 54.6)">+</text>
<text x="183.2" y="56.8" transform="rotate(-90 183.2 56.8)">+</text>
<text x="88.2" y="61.2" transform="rotate(-90 88.2 61.2)">+</text>
<text x="88.2" y="81.1" transform="rotate(-90 88.2 81.1)">+</text>
</g>
<g font-size="1.6">
<text x="23.2" y="1.7">5</text>
<text x="65.1" y="1.7">4</text>
<text x="107.1" y="1.7">3</text>
<text x="149.1" y="1.7">2</text>
<text x="191.1" y="1.7">1</text>
<text x=".6" y="22.9">D</text>
<text x="212.7" y="22.9">D</text>
<text x=".6" y="61.6">C</text>
<text x="212.7" y="61.6">C</text>
<text x=".6" y="100.3">B</text>
<text x="212.7" y="100.3">B</text>
<text x=".6" y="138.9">A</text>
<text x="212.7" y="138.9">A</text>
<text x="23.2" y="158.5">5</text>
<text x="65.1" y="158.5">4</text>
<text x="107.1" y="158.5">3</text>
<text x="149.1" y="158.5">2</text>
<text x="191.1" y="158.5">1</text>
</g>
</svg>
